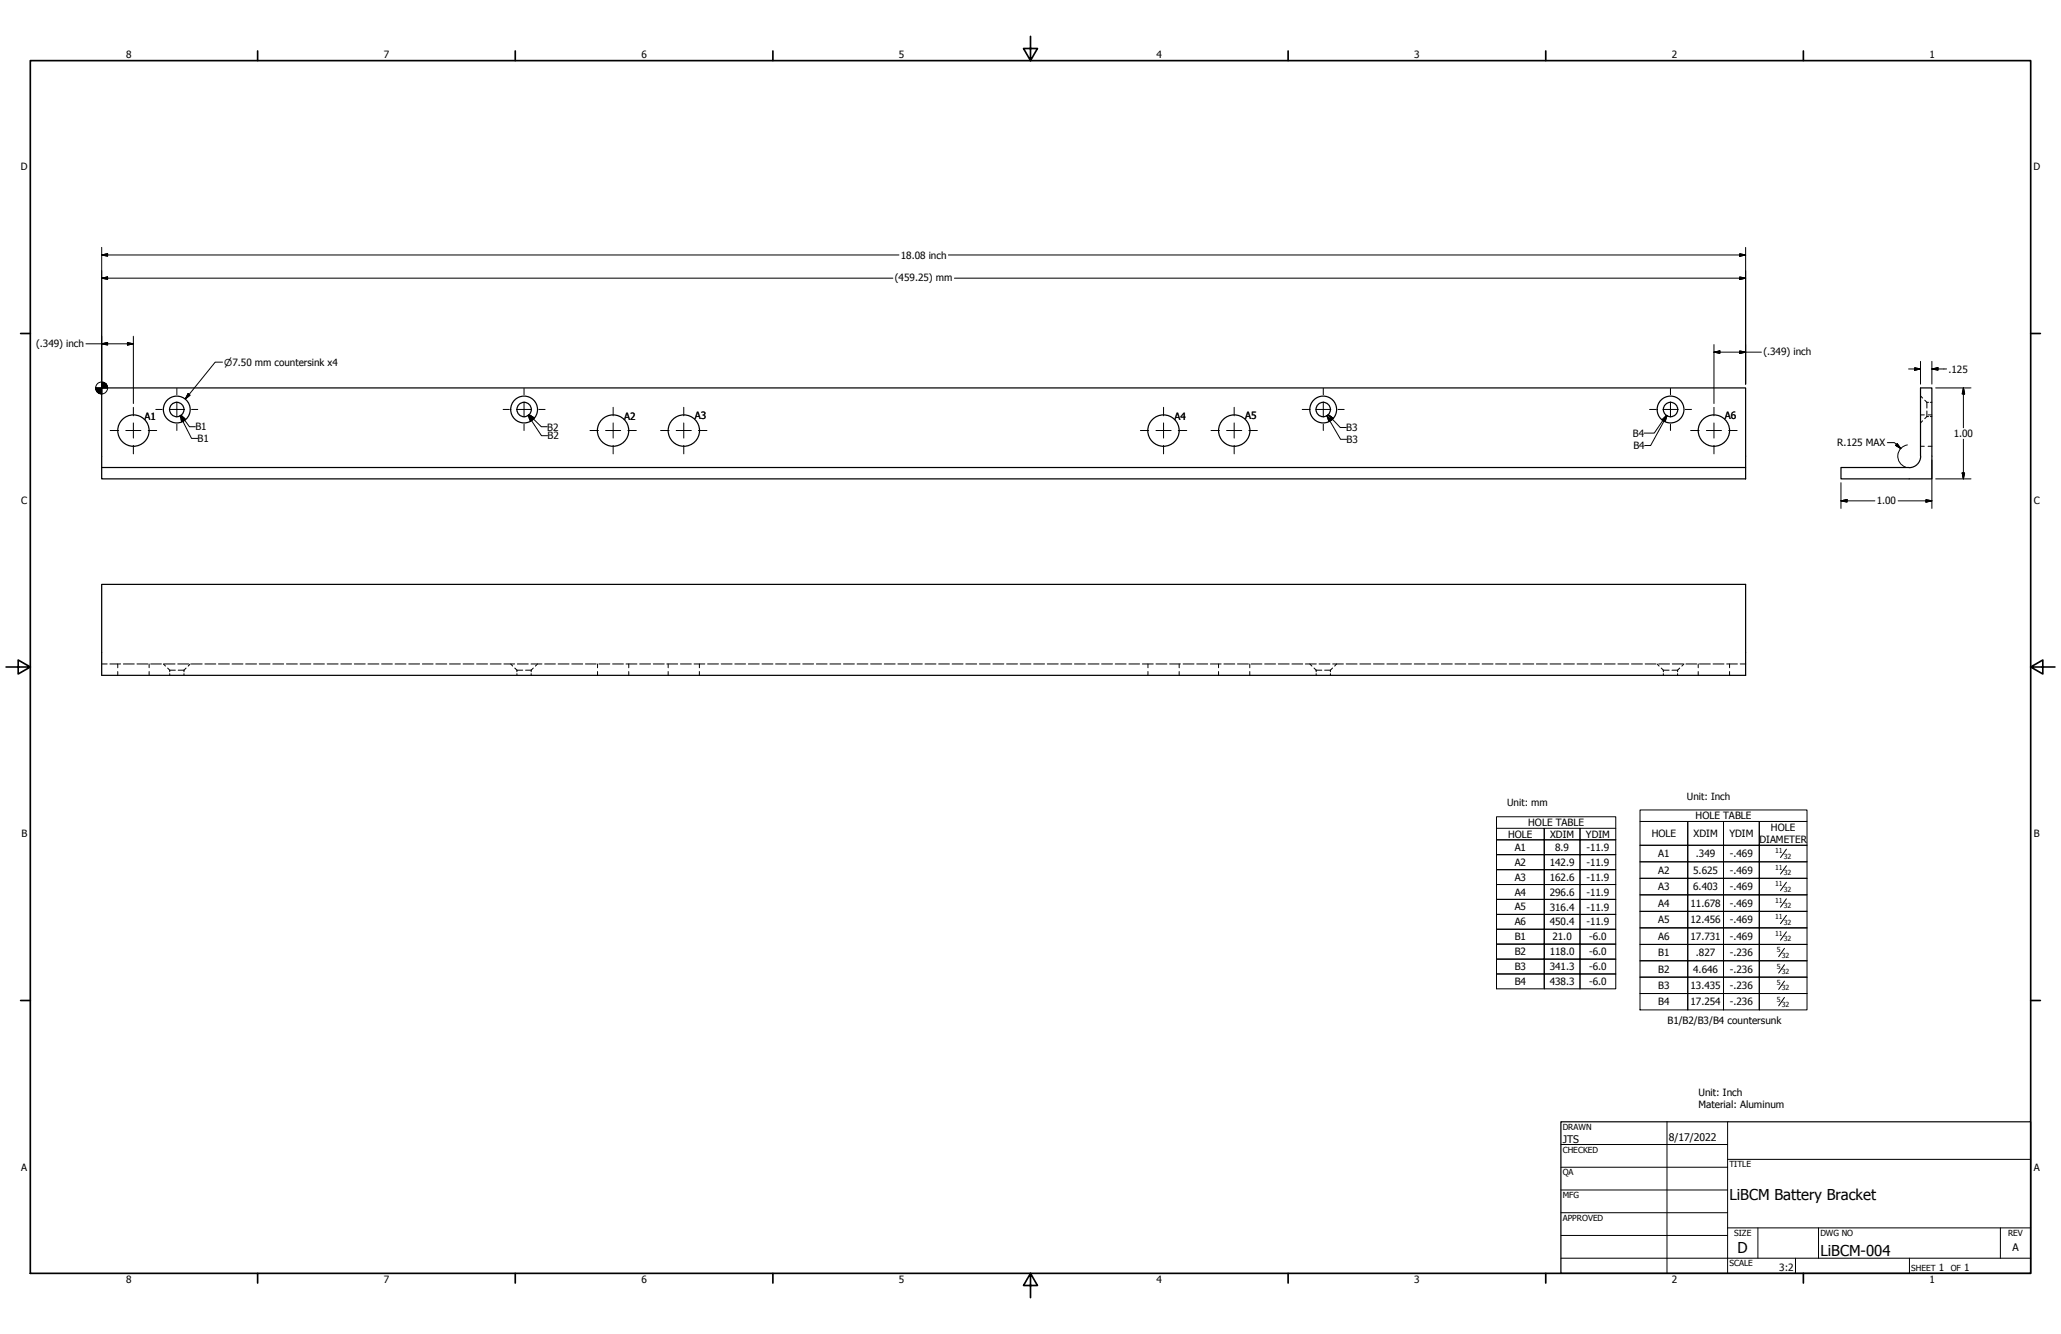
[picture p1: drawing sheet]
<svg xmlns="http://www.w3.org/2000/svg" width="864mm" height="559mm" viewBox="0 0 864 559" stroke-linecap="round" stroke-linejoin="round" font-family="sans-serif">
<!-- layer: Visible (ANSI) -->
<g fill="none" stroke="#000" stroke-width=".51">
<path d="M42.6 195.8v-33.3h688.9v33.3M42.6 195.8h688.9v4.8h-688.9zM804.7 191.1v-28.6h4.8v38.1h-38.1v-4.8h28.6M804.8 191.1a4.8 4.8 0 0 1-4.8 4.8M42.6 244.8h688.9v38.1h-688.9z"/>
<circle cx="74.1" cy="171.5" r="3"/>
<circle cx="74.1" cy="171.5" r="5.6"/>
<circle cx="219.6" cy="171.5" r="3"/>
<circle cx="219.6" cy="171.5" r="5.6"/>
<circle cx="554.4" cy="171.5" r="3"/>
<circle cx="554.5" cy="171.5" r="5.6"/>
<circle cx="700" cy="171.5" r="3"/>
<circle cx="700" cy="171.5" r="5.6"/>
<circle cx="55.9" cy="180.4" r="6.6"/>
<circle cx="256.9" cy="180.4" r="6.6"/>
<circle cx="286.5" cy="180.4" r="6.6"/>
<circle cx="487.5" cy="180.4" r="6.6"/>
<circle cx="517.2" cy="180.4" r="6.6"/>
<circle cx="718.2" cy="180.4" r="6.6"/>
</g>
<!-- layer: Hidden (ANSI) -->
<g fill="none" stroke="#000" stroke-width=".42">
<path d="M804.7 173.8h1.6M804.7 165.9l.9 .9M805.6 176.3l-.9 .9M806.5 167.6l.9 .9M807.4 172.1v2.4l-.9 .9M807.4 168.5v2.4M807.4 168.5h.7M807.4 174.5h.7M807.9 173.8h1.6M808.8 168.5h.7M808.8 174.5h.7M804.7 186.9h1.6"/>
<path d="M807.9 186.9h1.6M42.6 278.1h2.3M46 278.1h4.5M49.3 278.1v1.6M51.7 278.1h4.6M57.4 278.1h4.6M62.5 278.1v1.6M63.1 278.1h4.5M68.5 278.1l.8 .9M68.8 278.1h4.5M70.2 279.8l.9 .9M74.5 278.1h4.6"/>
<path d="M78 279.8l-.9 .9M79.7 278.1l-.8 .9M80.1 278.1h4.6M85.9 278.1h4.5M91.6 278.1h4.5M97.2 278.1h4.6M102.9 278.1h4.6M108.6 278.1h4.6M114.3 278.1h4.6M120 278.1h4.6M125.7 278.1h4.5M131.4 278.1h4.6"/>
<path d="M137.1 278.1h4.6M142.8 278.1h4.5M148.5 278.1h4.5M154.2 278.1h4.5M159.9 278.1h4.5M165.5 278.1h4.6M171.3 278.1h4.5M177 278.1h4.5M182.6 278.1h4.6M188.3 278.1h4.6M194.1 278.1h4.5M199.7 278.1h4.6"/>
<path d="M205.4 278.1h4.6M211.1 278.1h4.5M214 278.1l.8 .9M215.7 279.8l.9 .9M216.8 278.1h4.6M222.5 278.1h4.6M223.5 279.8l-.9 .9M225.2 278.1l-.9 .9M228.2 278.1h4.5M233.9 278.1h4.5M239.6 278.1h4.6M245.3 278.1h4.5"/>
<path d="M250.4 278.1v1.6M251 278.1h4.5M256.7 278.1h4.5M262.3 278.1h4.6M263.5 278.1v1.6M268 278.1h4.6M273.7 278.1h4.6M279.4 278.1h4.6M280 278.1v1.6M285.1 278.1h4.6M290.8 278.1h4.5M293.1 278.1v1.6"/>
<path d="M296.5 278.1h4.6M302.2 278.1h4.6M307.9 278.1h4.5M313.6 278.1h4.5M319.3 278.1h4.5M325 278.1h4.5M330.6 278.1h4.6M336.4 278.1h4.5M342.1 278.1h4.5M347.7 278.1h4.6M353.4 278.1h4.6M359.2 278.1h4.5"/>
<path d="M364.8 278.1h4.6M370.5 278.1h4.6M376.2 278.1h4.5M381.9 278.1h4.6M387.6 278.1h4.6M393.3 278.1h4.5M399 278.1h4.5M404.7 278.1h4.6M410.4 278.1h4.5M416.1 278.1h4.5M421.8 278.1h4.5M427.5 278.1h4.5"/>
<path d="M433.1 278.1h4.6M438.8 278.1h4.6M444.5 278.1h4.6M450.2 278.1h4.6M455.9 278.1h4.6M461.6 278.1h4.6M467.3 278.1h4.6M473 278.1h4.5M478.7 278.1h4.5M481 278.1v1.6M484.4 278.1h4.5M490.1 278.1h4.5"/>
<path d="M494.1 278.1v1.6M495.7 278.1h4.6M501.5 278.1h4.5M507.2 278.1h4.5M510.6 278.1v1.6M512.8 278.1h4.6M518.5 278.1h4.6M523.7 278.1v1.6M524.3 278.1h4.5M529.9 278.1h4.6M535.6 278.1h4.6M541.3 278.1h4.5"/>
<path d="M547 278.1h4.6M548.8 278.1l.9 .9M550.6 279.8l.9 .9M552.7 278.1h4.6M558.4 279.8l-.9 .9M558.4 278.1h4.5M560.1 278.1l-.9 .9M564.1 278.1h4.5M569.8 278.1h4.6M575.5 278.1h4.5M581.2 278.1h4.5M586.9 278.1h4.5"/>
<path d="M592.6 278.1h4.5M598.2 278.1h4.6M603.9 278.1h4.6M609.7 278.1h4.5M615.3 278.1h4.6M621 278.1h4.6M626.7 278.1h4.6M632.4 278.1h4.6M638.1 278.1h4.6M643.8 278.1h4.5M649.5 278.1h4.5M655.2 278.1h4.5"/>
<path d="M660.8 278.1h4.6M666.6 278.1h4.5M672.3 278.1h4.5M677.9 278.1h4.6M683.6 278.1h4.6M689.4 278.1h4.5M694.4 278.1l.8 .9M695 278.1h4.6M696.1 279.8l.9 .9M700.7 278.1h4.6M703.8 279.8l-.9 .9M705.6 278.1l-.9 .9"/>
<path d="M706.4 278.1h4.5M711.6 278.1v1.6M712.1 278.1h4.6M717.8 278.1h4.6M723.5 278.1h4.5M724.7 278.1v1.6M729.2 278.1h2.3M49.3 281.3v1.6M62.5 281.3v1.6M71.1 280.7h2.4M71.1 280.7v.7M71.1 282.2v.7"/>
<path d="M74.7 280.7h2.4M77.1 280.7v.7M77.1 282.2v.7M216.6 280.7h2.4M216.6 280.7v.7M216.6 282.2v.7M220.2 280.7h2.4M222.6 280.7v.7M222.6 282.2v.7M250.4 281.3v1.6M263.5 281.3v1.6M280 281.3v1.6"/>
<path d="M293.1 281.3v1.6M481 281.3v1.6M494.1 281.3v1.6M510.6 281.3v1.6M523.7 281.3v1.6M551.5 280.7h2.3M551.5 280.7v.7M551.5 282.2v.7M555.1 280.7h2.4M557.5 280.7v.7M557.5 282.2v.7M697 280.7h2.4"/>
<path d="M697 280.7v.7M697 282.2v.7M700.6 280.7h2.3M702.9 280.7v.7M702.9 282.2v.7M711.6 281.3v1.6M724.7 281.3v1.6"/>
</g>
<!-- layer: Border (ANSI) -->
<g fill="none" stroke="#000" stroke-width=".7">
<path d="M431.8 15.2v10.2l-2.9-5.1h5.8l-2.9 5.1M12.7 25.4h838.2v508h-838.2zM107.9 21.3v4.1M215.9 21.3v4.1M323.8 21.3v4.1M539.8 21.3v4.1M647.7 21.3v4.1M755.6 21.3v4.1M8.6 139.7h4.1M850.9 139.7h4.1M2.5 279.4h10.2l-5.1-2.9v5.8l5.1-2.9M850.9 279.4l5.1 2.9v-5.8l-5.1 2.9h10.2"/>
<path d="M8.6 419.1h4.1M850.9 419.1h4.1M107.9 533.4v4.1M215.9 533.4v4.1M323.8 533.4v4.1M431.8 533.4l2.9 5.1h-5.8l2.9-5.1v10.2M539.8 533.4v4.1M647.7 533.4v4.1M755.6 533.4v4.1"/>
</g>
<!-- layer: Title (ANSI) -->
<g fill="none" stroke="#000" stroke-width=".42">
<path d="M654 479.4h69.9M698.5 469.9v63.5M723.9 469.9v63.5M654 488.9h69.9M654 498.5h69.9M723.9 485.6h127M654 508h69.9M654 517.5h69.9M723.9 514.3h127M736.6 514.3v12.7M762 514.3v12.7M838.2 514.3v12.7"/>
<path d="M654 527h196.9M752.3 527v6.4M800.1 527v6.4"/>
</g>
<path d="M654 469.9h196.9v63.5h-196.9z" fill="none" stroke="#000" stroke-width=".51"/>
<!-- layer: Dimension (ANSI) -->
<g fill="none" stroke="#000" stroke-width=".42">
<path d="M42.6 106.8l2.5-.5v1zM42.6 116.5l2.5-.5v1zM42.6 106.8h334.1M42.6 103.6v55.9M42.6 116.5h331.5M397.4 106.8h334.1M399.9 116.5h331.6M729 106.3l2.5 .5-2.5 .5zM729 116l2.5 .5-2.5 .5zM731.5 103.6v57.3M36 144h19.9M42.6 144l2.5-.5v1z"/>
<path d="M53.4 143.5l2.5 .5-2.5 .5zM55.9 140.8v28.2M93.2 151.7h-3l-12.5 15.4M718.2 147.5l2.5-.5v1zM718.2 147.5h19.9M718.2 144.3v24.7M729 147l2.5 .5-2.5 .5zM799.7 154.6h5M802.3 154.1l2.4 .5-2.4 .5zM804.7 151.4v9.5M809.5 154.6l2.5-.5v1zM809.5 154.6h6.2"/>
<path d="M809.5 151.4v9.5M78.8 164.9l.8 .6-1.9 1.6zM811.1 162.5h14.8M822.7 162.5l.5 2.5h-1zM822.7 162.5v16.7M790.8 185.4h3l2.7 2.5M795 185.8l1.5 2.1-2.2-1.3zM799.2 186.4a4.8 4.8 0 0 0-4 4.3 4.8 4.8 0 0 0 3.2 4.9M809.5 192.7v20.3M822.2 198.1h1l-.5 2.5zM822.7 184v16.6M771.4 209.8l2.5-.5v1z"/>
<path d="M771.4 209.8h14.2M771.4 202.2v10.8M795.3 209.8h14.2M807 209.3l2.5 .5-2.5 .5zM811.1 200.6h14.8"/>
<circle cx="42.6" cy="162.5" r="2.51"/>
</g>
<g fill="#000" stroke="#000" stroke-width=".42">
<path d="M42.6 106.8l2.5-.5zM42.6 106.8l2.5-.5v1zM42.6 116.5l2.5-.5zM42.6 116.5l2.5-.5v1zM729 107.3l2.5-.5zM729 106.3l2.5 .5-2.5 .5zM729 117l2.5-.5zM729 116l2.5 .5-2.5 .5zM42.6 144l2.5-.5zM42.6 144l2.5-.5v1zM53.4 144.5l2.5-.5zM53.4 143.5l2.5 .5-2.5 .5z"/>
<path d="M718.2 147.5l2.5-.5zM718.2 147.5l2.5-.5v1zM729 148l2.5-.5zM729 147l2.5 .5-2.5 .5zM802.3 155.1l2.4-.5zM802.3 154.1l2.4 .5-2.4 .5zM809.5 154.6l2.5-.5zM809.5 154.6l2.5-.5v1zM40.1 162.5l.7 1.8zM40.1 162.5l1.6 2.3-.9-.5zM40.1 162.5l2.5 2.5-.9-.2zM42.6 162.5h2.5z"/>
<path d="M42.6 160l2.5 2.5h-2.5zM42.6 160v5zM40.1 162.5h2.5v2.5zM40.1 162.5h2.5zM44.4 160.7l.7 1.8zM43.6 160.2l.8 .5 .7 1.8zM42.6 160l1 .2 1.5 2.3zM78.8 164.9l-1.1 2.2zM78.8 164.9l.8 .6-1.9 1.6zM822.7 162.5l.5 2.5zM822.7 162.5l.5 2.5h-1zM794.3 186.6l2.2 1.3z"/>
<path d="M795 185.8l1.5 2.1-2.2-1.3zM822.2 198.1l.5 2.5zM822.2 198.1h1l-.5 2.5zM771.4 209.8l2.5-.5zM771.4 209.8l2.5-.5v1zM807 210.3l2.5-.5zM807 209.3l2.5 .5-2.5 .5z"/>
</g>
<!-- layer: Symbol (ANSI) -->
<g fill="none" stroke="#000" stroke-width=".42">
<path d="M75.4 174.2l.1 .1M75.5 174.3h.1M75.9 173.9v.2M75.9 175.7l.2 1 .9-.6M76.6 176.4l3.7 7.2h2.5M77 175l.7 .7-.8 .4M77.3 176l2.1 2.8h2.5M221.2 174l.2 .1M221.7 173.7h.1M221.7 175l.5 1.4 .8-.6M221.9 173.7l-.1 .1M222.4 175.8l4.5 6.7h2.5"/>
<path d="M222.6 174.2l1.2 .9-.7 .6M223.2 175.2l3.6 3.6h2.5M556 174.1l.1 .2M556.2 174.8l.6 1.7 .9-.5M556.5 173.7l.2 .1M556.7 175.3l5 8.7h2.6M557.1 174.1l1.5 1.1-.8 .6M557.5 174.7l4.1 4.4h2.5M557.6 176h.1M557.8 175.8h.1M696.5 175.6l.8 .6M697.4 176.3l-5.8 10.3h-2.4"/>
<path d="M697.8 176.4l-1-.4-3.6 5.4h-4.2M698.2 174v.1M698.5 174.1v.1M687.2 339.3h70v83.7h-70zM627.1 347h20v4.8h-20h20v6.2h-20h20v6.3h-20h20v6.2h-20h20v6.2h-20h20v6.3h-20h20v6.3h-20h20v6.2h-20h20v6.3h-20h20v6.2h-20h20v6.2v-6.2h15v6.2v-6.2h14.9h-14.9v-6.2h14.9h-14.9v-6.3h14.9h-14.9v-6.2h14.9h-14.9v-6.3h14.9h-14.9v-6.3h14.9h-14.9v-6.2h14.9h-14.9v-6.2h14.9h-14.9v-6.3h14.9h-14.9v-6.2h14.9h-14.9v-4.8h14.9M627.1 342.1h49.9v72.1h-49.9zM647.1 347h15v4.8h-15zM647.1 351.8h15v6.2h-15zM647.1 358h15v6.3h-15zM687.2 344.1h20v10h-20h20v6.9h-20h20v6.9h-20h20v6.9h-20h20v7h-20h20v6.9h-20h20v6.9h-20h20v6.9h-20h20v6.8h-20h20v6.9h-20h20v6.8v-6.8h15v6.8v-6.8h15v6.8v-6.8h20h-20v-6.9h20h-20v-6.8h20h-20v-6.9h20h-20v-6.9h20h-20v-6.9h20h-20v-7h20h-20v-6.9h20h-20v-6.9h20h-20v-6.9h20h-20v-10h20M707.2 344.1h15v10h-15zM707.2 354.1h15v6.9h-15z"/>
<path d="M722.2 344.1h15v10h-15zM722.2 354.1h15v6.9h-15zM748.5 355.7l-2.4 3.5M647.1 364.3h15v6.2h-15zM647.1 370.5h15v6.2h-15zM647.1 376.7h15v6.3h-15zM707.2 361h15v6.9h-15zM707.2 367.9h15v6.9h-15zM707.2 374.8h15v7h-15zM722.2 361h15v6.9h-15zM722.2 367.9h15v6.9h-15zM722.2 374.8h15v7h-15z"/>
<path d="M748.5 362.6l-2.4 3.5M748.5 369.6l-2.4 3.5M748.5 376.5l-2.4 3.5M647.1 383h15v6.3h-15zM647.1 389.3h15v6.2h-15zM647.1 395.5h15v6.3h-15zM707.2 381.8h15v6.9h-15zM707.2 388.7h15v6.9h-15zM707.2 395.6h15v6.9h-15zM722.2 381.8h15v6.9h-15zM722.2 388.7h15v6.9h-15zM722.2 395.6h15v6.9h-15z"/>
<path d="M747.7 397.3l-2.4 3.4M748.5 383.4l-2.4 3.5M748.5 390.3l-2.4 3.5M647.1 401.8h15v6.2h-15zM707.2 402.5h15v6.8h-15zM707.2 409.3h15v6.9h-15zM722.2 402.5h15v6.8h-15zM722.2 409.3h15v6.9h-15zM747.7 404.1l-2.4 3.5M747.7 411l-2.4 3.5M747.7 417.8l-2.4 3.5"/>
</g>
<!-- layer: Center Mark (ANSI) -->
<g fill="none" stroke="#000" stroke-width=".42">
<path d="M55.9 170.6v3.6M55.9 177.2v6.3M65.3 171.5h2.6M70.9 171.5h6.4M74.1 162.7v2.7M74.1 168.3v6.4M74.1 177.7v2.6M80.3 171.5h2.6M210.8 171.5h2.6M216.4 171.5h6.4M219.6 162.7v2.7M219.6 168.3v6.4"/>
<path d="M219.6 177.7v2.6M225.7 171.5h2.7M256.9 170.6v3.6M256.9 177.2v6.3M286.5 170.6v3.6M286.5 177.2v6.3M487.6 170.6v3.6M487.6 177.2v6.3M517.1 170.6v3.6M517.1 177.2v6.3M545.7 171.5h2.6M551.3 171.5h6.4"/>
<path d="M554.5 162.7v2.7M554.5 168.3v6.4M554.5 177.7v2.6M560.6 171.5h2.6M691.2 171.5h2.6M696.8 171.5h6.3M700 162.7v2.7M700 168.3v6.4M700 177.7v2.6M706.1 171.5h2.7M718.2 170.6v3.6M718.2 177.2v6.3"/>
<path d="M46.2 180.3h3.5M52.7 180.3h6.4M55.9 186.6v3.5M62.1 180.3h3.6M247.2 180.3h3.6M253.7 180.3h6.4M256.9 186.6v3.5M263.1 180.3h3.5M276.8 180.3h3.6M283.3 180.3h6.4M286.5 186.6v3.5M292.7 180.3h3.5"/>
<path d="M477.8 180.3h3.5M484.4 180.3h6.3M487.6 186.6v3.5M493.7 180.3h3.6M507.4 180.3h3.6M514 180.3h6.3M517.1 186.6v3.5M523.3 180.3h3.6M708.4 180.3h3.6M715 180.3h6.4M718.2 186.6v3.5M724.3 180.3h3.6"/>
</g>
<!-- layer: Symbol (ANSI) -->
<g fill="#000" stroke="#000" stroke-width=".42">
<path d="M75.4 174.2l1.6 2zM75.4 174.2l1.6 2-.9 .5zM75.9 173.9l1.8 1.8zM75.9 173.9l1.8 1.8-.8 .6zM221.2 174l1.9 1.8zM221.2 174l1.9 1.8-.9 .6zM221.7 173.7l2.1 1.4zM221.7 173.7l2.1 1.4-.7 .7zM556 174.1l1.7 1.9zM556 174.1l1.7 1.9-.9 .5zM556.5 173.7l2.1 1.5zM556.5 173.7l2.1 1.5-.8 .6z"/>
<path d="M698.2 174l-1 2.3zM696.4 175.8l1.8-1.8-1 2.3zM698.5 174.1l-.8 2.5zM698.5 174.1l-.8 2.5-.9-.5z"/>
</g>
<g font-size="6.3">
<text x="724.7" y="502.9">LiBCM Battery Bracket</text>
<text x="728.1" y="524.9">D</text>
<text x="762.8" y="526.2">LiBCM-004</text>
</g>
<g font-size="4.4">
<text x="654.8" y="478.6">JTS</text>
<text x="699.3" y="478">8/17/2022</text>
<text x="843.2" y="524.2">A</text>
</g>
<g font-size="4.2">
<text x="52.8" y="24.4">8</text>
<text x="160.8" y="24.4">7</text>
<text x="268.7" y="24.4">6</text>
<text x="376.7" y="24.4">5</text>
<text x="484.6" y="24.4">4</text>
<text x="592.6" y="24.4">3</text>
<text x="700.5" y="24.4">2</text>
<text x="808.5" y="24.4">1</text>
<text x="8.8" y="71.4">D</text>
<text x="852" y="71.4">D</text>
<text x="377.4" y="108.3">18.08 inch</text>
<text x="375" y="117.7">(459.25) mm</text>
<text x="15.1" y="145.2">(.349) inch</text>
<text x="738.9" y="148.7">(.349) inch</text>
<text x="816.4" y="156.1">.125</text>
<text x="60.5" y="175.8">A1</text>
<text x="261.6" y="175.8">A2</text>
<text x="291.1" y="175.7">A3</text>
<text x="492.2" y="175.8">A4</text>
<text x="521.8" y="175.7">A5</text>
<text x="722.8" y="175.7">A6</text>
<text x="81.9" y="180.3">B1</text>
<text x="82.8" y="185.2">B1</text>
<text x="229.3" y="180.3">B2</text>
<text x="229.4" y="184.1">B2</text>
<text x="564.1" y="180.6">B3</text>
<text x="564.3" y="185.5">B3</text>
<text x="684.2" y="182.9">B4</text>
<text x="818.6" y="183.1">1.00</text>
<text x="684.4" y="188.2">B4</text>
<text x="769.8" y="186.9">R.125 MAX</text>
<text x="8.9" y="211.1">C</text>
<text x="786.4" y="211.3">1.00</text>
<text x="852.2" y="211.1">C</text>
<text x="640.3" y="346.1">HOLE TABLE</text>
<text x="710.5" y="343.2">HOLE TABLE</text>
<text x="9" y="350.8">B</text>
<text x="632" y="350.9">HOLE</text>
<text x="649.5" y="350.9">XDIM</text>
<text x="664.5" y="350.9">YDIM</text>
<text x="692.1" y="350.6">HOLE</text>
<text x="709.7" y="350.6">XDIM</text>
<text x="724.7" y="350.6">YDIM</text>
<text x="737.2" y="353.1">DIAMETER</text>
<text x="742.1" y="348.1">HOLE</text>
<text x="852.2" y="350.8">B</text>
<text x="634.7" y="356.4">A1</text>
<text x="651.6" y="356.4">8.9</text>
<text x="664.7" y="356.4">-11.9</text>
<text x="694.8" y="359">A1</text>
<text x="710.6" y="359">.349</text>
<text x="724.9" y="359">-.469</text>
<text x="634.7" y="362.7">A2</text>
<text x="649.4" y="362.7">142.9</text>
<text x="664.7" y="362.7">-11.9</text>
<text x="709.5" y="366">5.625</text>
<text x="724.9" y="366">-.469</text>
<text x="634.7" y="368.9">A3</text>
<text x="649.4" y="368.9">162.6</text>
<text x="664.7" y="368.9">-11.9</text>
<text x="694.8" y="366">A2</text>
<text x="634.7" y="375.2">A4</text>
<text x="649.4" y="375.2">296.6</text>
<text x="664.7" y="375.2">-11.9</text>
<text x="694.8" y="372.9">A3</text>
<text x="709.5" y="372.9">6.403</text>
<text x="724.9" y="372.9">-.469</text>
<text x="634.7" y="381.4">A5</text>
<text x="649.4" y="381.4">316.4</text>
<text x="664.7" y="381.4">-11.9</text>
<text x="694.8" y="379.8">A4</text>
<text x="708.3" y="379.8">11.678</text>
<text x="724.9" y="379.8">-.469</text>
<text x="634.7" y="387.7">A6</text>
<text x="649.4" y="387.7">450.4</text>
<text x="664.7" y="387.7">-11.9</text>
<text x="694.8" y="386.7">A5</text>
<text x="708.3" y="386.7">12.456</text>
<text x="724.9" y="386.7">-.469</text>
<text x="634.7" y="393.9">B1</text>
<text x="650.5" y="393.9">21.0</text>
<text x="665.9" y="393.9">-6.0</text>
<text x="694.8" y="393.6">A6</text>
<text x="708.3" y="393.6">17.731</text>
<text x="724.9" y="393.6">-.469</text>
<text x="634.7" y="400.2">B2</text>
<text x="649.4" y="400.2">118.0</text>
<text x="665.9" y="400.1">-6.0</text>
<text x="694.8" y="400.6">B1</text>
<text x="710.6" y="400.6">.827</text>
<text x="724.9" y="400.6">-.236</text>
<text x="634.7" y="406.4">B3</text>
<text x="649.4" y="406.4">341.3</text>
<text x="665.9" y="406.4">-6.0</text>
<text x="694.8" y="407.4">B2</text>
<text x="709.5" y="407.4">4.646</text>
<text x="724.9" y="407.4">-.236</text>
<text x="634.7" y="412.6">B4</text>
<text x="649.4" y="412.6">438.3</text>
<text x="665.9" y="412.6">-6.0</text>
<text x="694.8" y="414.3">B3</text>
<text x="708.3" y="414.3">13.435</text>
<text x="724.9" y="414.3">-.236</text>
<text x="694.8" y="421.1">B4</text>
<text x="708.3" y="421.1">17.254</text>
<text x="724.9" y="421.1">-.236</text>
<text x="698.7" y="428.9">B1/B2/B3/B4 countersunk</text>
<text x="711.7" y="459.3">Unit: Inch</text>
<text x="711.7" y="464.3">Material: Aluminum</text>
<text x="8.9" y="490.5">A</text>
<text x="852.2" y="490.5">A</text>
<text x="745.6" y="532.6">3:2</text>
<text x="812.4" y="532.6">1</text>
<text x="823" y="532.6">1</text>
<text x="52.8" y="537.5">8</text>
<text x="160.8" y="537.5">7</text>
<text x="268.7" y="537.5">6</text>
<text x="376.7" y="537.5">5</text>
<text x="484.6" y="537.5">4</text>
<text x="592.6" y="537.5">3</text>
<text x="700.5" y="537.5">2</text>
<text x="808.5" y="537.5">1</text>
</g>
<g font-size="4.1">
<text x="706.9" y="335.3">Unit: Inch</text>
<text x="631.5" y="337.8">Unit: mm</text>
</g>
<text font-size="4" x="94" y="153.2">⌀7.50 mm countersink x4</text>
<g font-size="3.5">
<text x="654.8" y="473.2">DRAWN</text>
<text x="654.8" y="482.8">CHECKED</text>
<text x="724.7" y="488.9">TITLE</text>
<text x="654.8" y="492.3">QA</text>
<text x="654.8" y="501.8">MFG</text>
<text x="654.8" y="511.4">APPROVED</text>
<text x="726.7" y="517.7">SIZE</text>
<text x="762.8" y="517.7">DWG NO</text>
<text x="841.4" y="517.7">REV</text>
<text x="724.7" y="530.4">SCALE</text>
<text x="800.9" y="532.6">SHEET</text>
<text x="817.4" y="532.6">OF</text>
</g>
<g font-size="2.9">
<text x="743.8" y="357.4">11</text>
<text x="747.5" y="359.7">32</text>
<text x="743.8" y="364.4">11</text>
<text x="743.8" y="371.3">11</text>
<text x="747.5" y="366.6">32</text>
<text x="747.5" y="373.5">32</text>
<text x="743.8" y="378.2">11</text>
<text x="747.5" y="380.4">32</text>
<text x="743.8" y="385.1">11</text>
<text x="747.5" y="387.3">32</text>
<text x="743.8" y="392">11</text>
<text x="747.5" y="394.3">32</text>
<text x="744.5" y="399">5</text>
<text x="746.6" y="401.1">32</text>
<text x="744.5" y="405.8">5</text>
<text x="744.5" y="412.7">5</text>
<text x="746.6" y="408.1">32</text>
<text x="744.5" y="419.5">5</text>
<text x="746.6" y="414.9">32</text>
<text x="746.6" y="421.8">32</text>
</g>
</svg>
